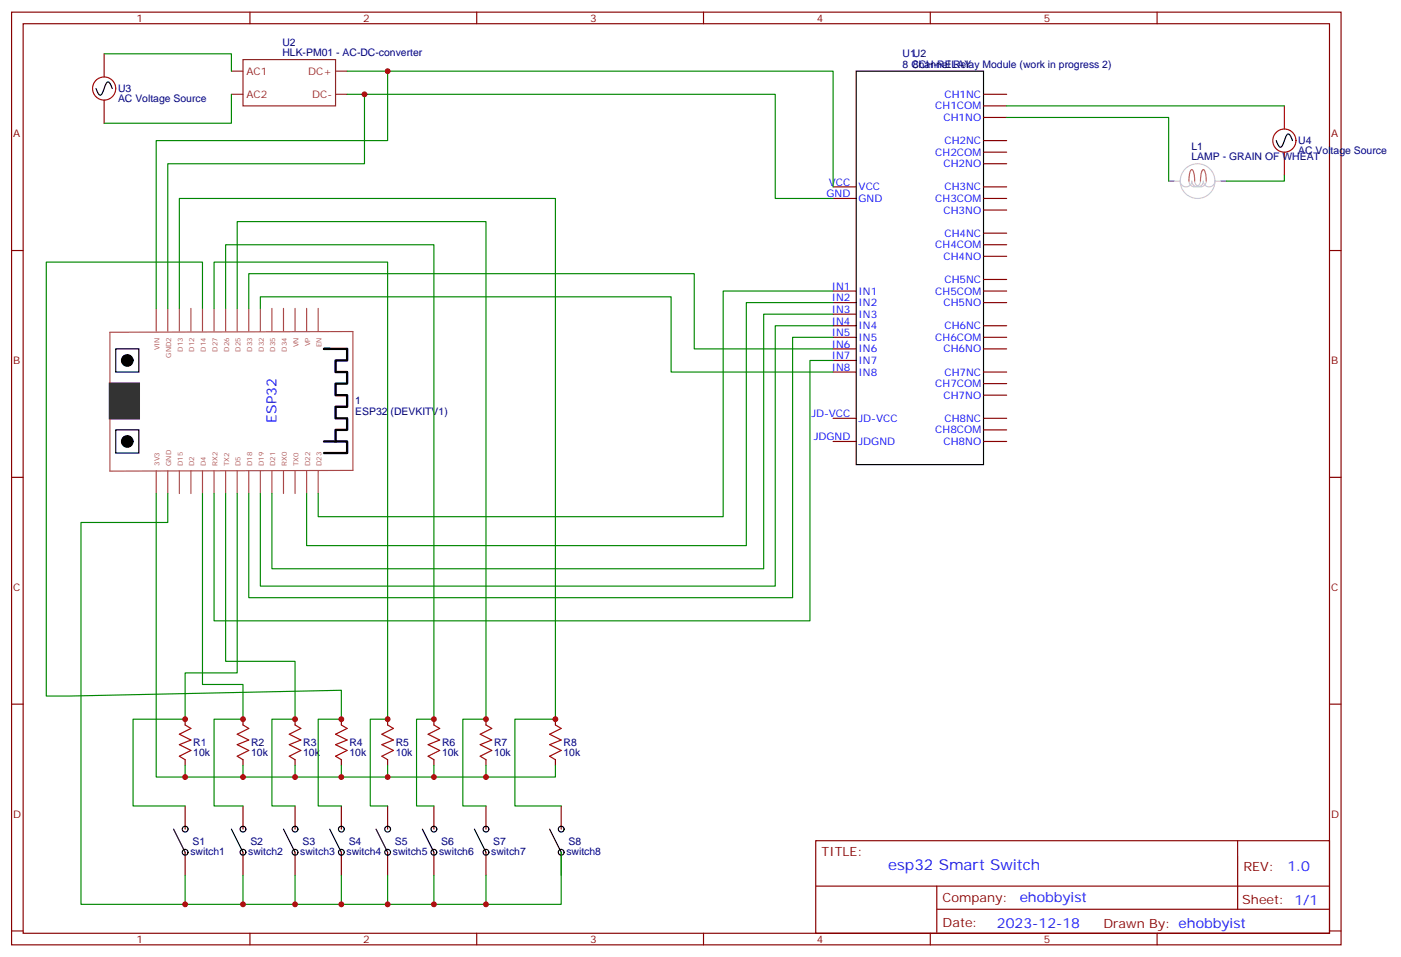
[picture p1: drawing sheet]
<svg xmlns="http://www.w3.org/2000/svg" width="427mm" height="292mm" viewBox="0 0 427 292" stroke-linecap="round" stroke-linejoin="round" font-family="sans-serif">
<g fill="none" stroke="#870000" stroke-width=".35">
<path d="M3.5 3.7h405.4v284.3h-405.4zM7.1 7.2h398.2v277.3h-398.2zM76.2 3.7v3.5M145.3 3.7v3.5M214.5 3.7v3.5M283.6 3.7v3.5M352.8 3.7v3.5M299.9 28.8h7M299.9 32.3h7M299.9 35.8h7M254 57h7.1M299.9 57h7"/>
<path d="M299.9 42.9h7M299.9 46.4h7M299.9 49.9h7M3.5 76.4h3.6M254 60.5h7.1M299.9 60.5h7M299.9 64h7M299.9 71.1h7M299.9 74.6h7M299.9 78.1h7M405.3 76.4h3.6M254 88.7h7.1"/>
<path d="M254 92.3h7.1M254 95.8h7.1M254 99.3h7.1M299.9 88.7h7M299.9 92.3h7M299.9 99.3h7M299.9 85.2h7M254 102.8h7.1M254 106.4h7.1M254 109.9h7.1M254 113.4h7.1M299.9 102.8h7"/>
<path d="M299.9 106.4h7M299.9 113.4h7M299.9 116.9h7M254 127.5h7.1M254 134.6h7.1M299.9 120.5h7M299.9 127.5h7M299.9 131.1h7M299.9 134.6h7M3.5 145.5h3.6M405.3 145.5h3.6M3.5 214.7h3.6"/>
<path d="M56.4 219.3v1.7M74.1 219.3v1.7M90 219.3v1.7M104.1 219.3v1.7M118.2 219.3v1.7M132.3 219.3v1.7M148.2 219.3v1.7M169.3 219.3v1.7M405.3 214.7h3.6M56.4 231.6v1.8M74.1 231.6v1.8M90 231.6v1.8"/>
<path d="M104.1 231.6v1.8M118.2 231.6v1.8M132.3 231.6v1.8M148.2 231.6v1.8M169.3 231.6v1.8M56.4 245.7v7.1M56.4 259.8v7.1M74.1 245.7v7.1M74.1 259.8v7.1M90 245.7v7.1M90 259.8v7.1M104.1 245.7v7.1"/>
<path d="M104.1 259.8v7.1M118.2 245.7v7.1M118.2 259.8v7.1M132.3 245.7v7.1M132.3 259.8v7.1M148.2 245.7v7.1M148.2 259.8v7.1M171.1 245.7v7.1M171.1 259.8v7.1M248.7 256.3h156.6v28.2h-156.6zM377.3 256.3v20.9M248.7 270.1h156.5"/>
<path d="M285.6 277.2h119.6M285.6 270.1v14.2M3.5 283.8h3.6M76.2 284.5v3.5M145.3 284.5v3.5M214.5 284.5v3.5M283.6 284.5v3.5M352.8 284.5v3.5M405.3 283.8h3.6"/>
</g>
<g fill="none" stroke="#a64a4a" stroke-width=".35">
<path d="M47.6 94v7M51.2 94v7M54.7 94v7M58.2 94v7M61.7 94v7M65.3 94v7M68.8 94v7M72.3 94v7M75.8 94v7M79.4 94v7M82.9 94v7M86.4 94v7"/>
<path d="M90 94v7M93.5 94v7M97 94v7M33.5 101.3l74.1-.2v42.3l-74.1 .2zM47.6 143.5v7M51.2 143.5v7M54.7 143.5v7M58.2 143.5v7M61.7 143.5v7M65.3 143.5v7M68.8 143.5v7M72.3 143.5v7"/>
<path d="M75.8 143.5v7M79.4 143.5v7M82.9 143.5v7M86.4 143.5v7M90 143.5v7M93.5 143.5v7M97 143.5v7"/>
</g>
<path d="M33.5 116.9h8.8v10.6h-8.8z" fill="#333" stroke="#333" stroke-width=".71"/>
<g fill="none" stroke="#000" stroke-width=".35">
<path d="M29.3 27a2.05 2.05 0 0 0 1.4 2l.5-.6 .9-2.3a1.07 1.07 0 0 1 1-1.1l1.1 2M261.1 21.7h38.8v119.9h-38.8zM389.1 42.9a2.05 2.05 0 0 0 1.4 2l.5-.6 .9-2.3a1.07 1.07 0 0 1 1-1.1l1.2 2M35.3 106.4h7v7h-7zM35.3 131.1h7v7h-7zM52.9 252.8l3.5 7M70.6 252.8l3.5 7M86.4 252.8l3.6 7M100.5 252.8l3.6 7M114.7 252.8l3.5 7M128.8 252.8l3.5 7M144.6 252.8l3.6 7"/>
<path d="M167.6 252.8l3.5 7"/>
<circle cx="56.4" cy="259.8" r=".88"/>
<circle cx="56.4" cy="252.8" r=".88"/>
<circle cx="74.1" cy="259.8" r=".88"/>
<circle cx="74.1" cy="252.8" r=".88"/>
<circle cx="90" cy="259.8" r=".88"/>
<circle cx="90" cy="252.8" r=".88"/>
<circle cx="104.1" cy="259.8" r=".88"/>
<circle cx="104.1" cy="252.8" r=".88"/>
<circle cx="118.2" cy="252.8" r=".88"/>
<circle cx="118.2" cy="259.8" r=".88"/>
<circle cx="132.3" cy="259.8" r=".88"/>
<circle cx="132.3" cy="252.8" r=".88"/>
<circle cx="148.2" cy="259.8" r=".88"/>
<circle cx="148.2" cy="252.8" r=".88"/>
<circle cx="171.1" cy="259.8" r=".88"/>
<circle cx="171.1" cy="252.8" r=".88"/>
</g>
<g fill="#000" stroke="#000" stroke-width=".35">
<circle cx="38.8" cy="109.9" r="1.76"/>
<circle cx="38.8" cy="134.6" r="1.76"/>
</g>
<path d="M100.5 106.4h-1.7h7v3.5h-3.5v3.5h3.5v3.5h-3.5v3.6h3.5v3.5h-3.5v3.5h3.5v3.6h-3.5v3.5h3.5v3.5h-7M98.8 134.6h3.5" fill="none" stroke="#000" stroke-width=".71"/>
<path d="M74.1 18.2h28.2v14.1h-28.2zM70.6 28.8h3.5M70.6 21.7h3.5M102.3 28.8h3.5M102.3 21.7h3.5" fill="none" stroke="#8c2424" stroke-width=".35"/>
<g fill="none" stroke="#c00" stroke-width=".35">
<path d="M31.7 16.4v7.1M31.7 30.5v7.1M391.6 32.3v7M391.6 46.4v7"/>
<circle cx="31.7" cy="27" r="3.5"/>
<circle cx="391.6" cy="42.9" r="3.5"/>
</g>
<g fill="none" stroke="#008700" stroke-width=".35">
<path d="M31.7 16.4h38.9v5.3M70.6 28.8v8.8h-38.9M105.8 21.7h12.4v21.2h-70.6v51.1M105.8 28.8h5.3v21.1h-59.9v44.1M111.1 28.8h125.3v31.7h17.6M118.2 21.7h135.8v35.3M306.9 35.8h49.4v19.4M306.9 32.3h84.7M391.6 53.4v1.8h-17.7M54.7 94v-33.5h114.6v158.8h-12.3v26.4h14.1M61.7 94v-14.1h-47.6v132.3l90-1.8v8.9h-7.1v26.4h7.1M65.3 94v-14.1h52.9v139.4h-5.3v26.4h5.3"/>
<path d="M68.8 94v-19.4h63.5v144.7h-5.3v26.4h5.3M72.3 94v-26.4h75.9v151.7h-7.1v26.4h7.1M75.8 94v-10.6h135.9v23h42.3M79.4 94v-3.5h125.2v22.9h49.4M254 88.7h-33.5v68.8h-123.5v-7M254 92.3h-26.5v74h-134v-15.8M254 95.8h-21.2v77.6h-149.9v-22.9M254 99.3h-17.6v79.4h-157v-28.2M254 102.8h-12.3v79.4h-165.9v-31.7M254 109.9h-7.1v79.4h-181.6v-38.8M47.6 150.5v86.4h121.7v-3.5M51.2 150.5v8.8h-26.5v116.4h146.4v-15.9"/>
<path d="M61.7 150.5v58.2h12.4v10.6h-8.8v26.4h8.8M68.8 150.5v51.1h21.2v17.7h-7.1v26.4h7.1M72.3 150.5v54.6h-15.9v14.2h-15.8v26.4h15.8M56.4 233.4v3.5M74.1 233.4v3.5M90 233.4v3.5M104.1 233.4v3.5M118.2 233.4v3.5M132.3 233.4v3.5M148.2 233.4v3.5M56.4 266.9v8.8M74.1 266.9v8.8"/>
<path d="M90 266.9v8.8M104.1 266.9v8.8M118.2 266.9v8.8M132.3 266.9v8.8M148.2 266.9v8.8"/>
</g>
<path d="M56.4 221l1.8 1.1-3.5 1.7 3.5 1.8-3.5 1.4 3.5 1.8-3.5 1.7 1.7 1.1M74.1 221l1.7 1.1-3.5 1.7 3.5 1.8-3.5 1.4 3.5 1.8-3.5 1.7 1.8 1.1M90 221l1.7 1.1-3.5 1.7 3.5 1.8-3.5 1.4 3.5 1.8-3.5 1.7 1.8 1.1M104.1 221l1.7 1.1-3.5 1.7 3.5 1.8-3.5 1.4 3.5 1.8-3.5 1.7 1.8 1.1M118.2 221l1.7 1.1-3.5 1.7 3.5 1.8-3.5 1.4 3.5 1.8-3.5 1.7 1.8 1.1M132.3 221l1.8 1.1-3.6 1.7 3.6 1.8-3.6 1.4 3.6 1.8-3.6 1.7 1.8 1.1M148.2 221l1.7 1.1-3.5 1.7 3.5 1.8-3.5 1.4 3.5 1.8-3.5 1.7 1.8 1.1M169.3 221l1.8 1.1-3.5 1.7 3.5 1.8-3.5 1.4 3.5 1.8-3.5 1.7 1.7 1.1" fill="none" stroke="#a10000" stroke-width=".35"/>
<path d="M356.3 55.2h1.8M372.2 55.2h1.7" fill="none" stroke="#666" stroke-width=".35"/>
<g fill="none" stroke="#ccc" stroke-width=".35">
<path d="M358.1 55.2h1.7a1.76 1.76 0 0 0 1.8 1.8 1.76 1.76 0 0 0 1.8-1.8 1.76 1.76 0 0 0 1.7 1.8 1.76 1.76 0 0 0 1.8-1.8 1.76 1.76 0 0 0 1.7 1.8 1.76 1.76 0 0 0 1.8-1.8M362.5 55.2a1.76 1.76 0 0 0 1.7 1.8 1.76 1.76 0 0 0 1.8-1.8M364.2 55.2a1.76 1.76 0 0 0 1.8 1.8 1.76 1.76 0 0 0 1.8-1.8M370.4 55.2h1.8"/>
<circle cx="365.1" cy="55.2" r="5.3"/>
</g>
<path d="M362.5 55.2l.3-2.7 .6-.8 .5 .8 .3 2.7M366 55.2l.3-2.7 .6-.8 .5 .8 .4 2.7" fill="none" stroke="#f90" stroke-width=".35"/>
<g fill="#c00">
<circle cx="118.2" cy="21.7" r=".88"/>
<circle cx="111.1" cy="28.8" r=".88"/>
<circle cx="148.2" cy="236.9" r=".88"/>
<circle cx="132.3" cy="236.9" r=".88"/>
<circle cx="118.2" cy="236.9" r=".88"/>
<circle cx="104.1" cy="236.9" r=".88"/>
<circle cx="90" cy="236.9" r=".88"/>
<circle cx="74.1" cy="236.9" r=".88"/>
<circle cx="56.4" cy="236.9" r=".88"/>
<circle cx="148.2" cy="275.7" r=".88"/>
<circle cx="132.3" cy="275.7" r=".88"/>
<circle cx="118.2" cy="275.7" r=".88"/>
<circle cx="104.1" cy="275.7" r=".88"/>
<circle cx="90" cy="275.7" r=".88"/>
<circle cx="74.1" cy="275.7" r=".88"/>
<circle cx="56.4" cy="275.7" r=".88"/>
<circle cx="56.4" cy="219.3" r=".88"/>
<circle cx="74.1" cy="219.3" r=".88"/>
<circle cx="90" cy="219.3" r=".88"/>
<circle cx="104.1" cy="219.3" r=".88"/>
<circle cx="118.2" cy="219.3" r=".88"/>
<circle cx="132.3" cy="219.3" r=".88"/>
<circle cx="169.3" cy="219.3" r=".88"/>
<circle cx="148.2" cy="219.3" r=".88"/>
</g>
<text font-size="4.6" fill="#00f" x="270.8" y="265.3">esp32 Smart Switch</text>
<g font-size="4.2" fill="#00f">
<text x="84.3" y="128.8" transform="rotate(-90 84.3 128.8)">ESP32</text>
<text x="392.5" y="265.6">1.0</text>
<text x="310.9" y="275.1">ehobbyist</text>
<text x="304" y="282.9">2023-12-18</text>
</g>
<g font-size="3.9" fill="#800">
<text x="250.5" y="260.9">TITLE:</text>
<text x="379.1" y="265.6">REV:</text>
<text x="287.4" y="275.1">Company:</text>
<text x="378.7" y="275.7">Sheet: 1/1</text>
<text x="287.4" y="282.8">Date:</text>
<text x="336.4" y="282.8">Drawn By: ehobbyist</text>
</g>
<g font-size="3.2" fill="#800">
<text x="41.6" y="6.7">1</text>
<text x="110.8" y="6.7">2</text>
<text x="179.9" y="6.7">3</text>
<text x="249.1" y="6.7">4</text>
<text x="318.2" y="6.7">5</text>
<text x="4.1" y="41.8">A</text>
<text x="405.9" y="41.8">A</text>
<text x="4.1" y="110.9">B</text>
<text x="405.9" y="110.9">B</text>
<text x="4.1" y="180.1">C</text>
<text x="405.9" y="180.1">C</text>
<text x="4.1" y="249.2">D</text>
<text x="405.9" y="249.2">D</text>
<text x="41.6" y="287.5">1</text>
<text x="110.8" y="287.5">2</text>
<text x="179.9" y="287.5">3</text>
<text x="249.1" y="287.5">4</text>
<text x="318.2" y="287.5">5</text>
</g>
<g font-size="3.2" fill="#000080">
<text x="86.1" y="17.1">HLK-PM01 - AC-DC-converter</text>
<text x="86.1" y="13.9">U2</text>
<text x="275.2" y="17.4">U1U2</text>
<text x="275.2" y="20.6">8 Channel Relay Module (work in progress 2)</text>
<text x="278.3" y="20.6">8CH-RELAY</text>
<text x="36" y="28">U3</text>
<text x="36" y="31.2">AC Voltage Source</text>
<text x="363.3" y="45.8">L1</text>
<text x="395.8" y="47.1">AC Voltage Source</text>
<text x="395.8" y="43.9">U4</text>
<text x="363.3" y="48.9">LAMP - GRAIN OF WHEAT</text>
<text x="108.3" y="123.3">1</text>
<text x="108.3" y="126.5">ESP32 (DEVKITV1)</text>
<text x="58.9" y="227.4">R1</text>
<text x="76.6" y="227.4">R2</text>
<text x="92.4" y="227.4">R3</text>
<text x="106.5" y="227.4">R4</text>
<text x="120.6" y="227.4">R5</text>
<text x="134.8" y="227.4">R6</text>
<text x="150.6" y="227.4">R7</text>
<text x="171.8" y="227.4">R8</text>
<text x="58.9" y="230.5">10k</text>
<text x="76.6" y="230.5">10k</text>
<text x="92.4" y="230.5">10k</text>
<text x="106.5" y="230.5">10k</text>
<text x="120.6" y="230.5">10k</text>
<text x="134.8" y="230.5">10k</text>
<text x="150.6" y="230.5">10k</text>
<text x="171.8" y="230.5">10k</text>
<text x="58.7" y="257.6">S1</text>
<text x="76.3" y="257.6">S2</text>
<text x="92.2" y="257.6">S3</text>
<text x="106.3" y="257.6">S4</text>
<text x="120.4" y="257.6">S5</text>
<text x="134.5" y="257.6">S6</text>
<text x="150.4" y="257.6">S7</text>
<text x="173.3" y="257.6">S8</text>
<text x="58" y="260.7">switch1</text>
<text x="75.7" y="260.7">switch2</text>
<text x="91.5" y="260.7">switch3</text>
<text x="105.7" y="260.7">switch4</text>
<text x="119.8" y="260.7">switch5</text>
<text x="133.9" y="260.7">switch6</text>
<text x="149.8" y="260.7">switch7</text>
<text x="172.7" y="260.7">switch8</text>
</g>
<g font-size="3.2" fill="#8d2323">
<text x="75.1" y="22.8">AC1</text>
<text x="94" y="22.8">DC+</text>
<text x="75.1" y="29.8">AC2</text>
<text x="95.1" y="29.8">DC-</text>
</g>
<g font-size="3.2" fill="#00f">
<text x="287.9" y="29.8">CH1NC</text>
<text x="285.2" y="33.3">CH1COM</text>
<text x="287.7" y="36.9">CH1NO</text>
<text x="285.2" y="47.4">CH2COM</text>
<text x="287.9" y="43.9">CH2NC</text>
<text x="287.7" y="51">CH2NO</text>
<text x="252.7" y="56.6">VCC</text>
<text x="261.8" y="58">VCC</text>
<text x="287.9" y="58">CH3NC</text>
<text x="252" y="60.1">GND</text>
<text x="261.8" y="61.6">GND</text>
<text x="285.2" y="61.6">CH3COM</text>
<text x="287.7" y="65.1">CH3NO</text>
<text x="285.2" y="75.7">CH4COM</text>
<text x="287.9" y="72.1">CH4NC</text>
<text x="287.7" y="79.2">CH4NO</text>
<text x="253.6" y="88.4">IN1</text>
<text x="261.8" y="89.8">IN1</text>
<text x="285.2" y="89.8">CH5COM</text>
<text x="287.9" y="86.3">CH5NC</text>
<text x="253.6" y="91.9">IN2</text>
<text x="253.6" y="95.4">IN3</text>
<text x="261.8" y="93.3">IN2</text>
<text x="287.7" y="93.3">CH5NO</text>
<text x="253.6" y="99">IN4</text>
<text x="261.8" y="96.8">IN3</text>
<text x="261.8" y="100.4">IN4</text>
<text x="287.9" y="100.4">CH6NC</text>
<text x="253.6" y="102.5">IN5</text>
<text x="253.6" y="106">IN6</text>
<text x="261.8" y="103.9">IN5</text>
<text x="261.8" y="107.4">IN6</text>
<text x="285.2" y="103.9">CH6COM</text>
<text x="287.7" y="107.4">CH6NO</text>
<text x="253.6" y="109.5">IN7</text>
<text x="253.6" y="113.1">IN8</text>
<text x="261.8" y="110.9">IN7</text>
<text x="261.8" y="114.5">IN8</text>
<text x="285.2" y="118">CH7COM</text>
<text x="287.9" y="114.5">CH7NC</text>
<text x="287.7" y="121.5">CH7NO</text>
<text x="247.4" y="127.2">JD-VCC</text>
<text x="261.8" y="128.6">JD-VCC</text>
<text x="287.9" y="128.6">CH8NC</text>
<text x="248.1" y="134.2">JDGND</text>
<text x="261.8" y="135.6">JDGND</text>
<text x="285.2" y="132.1">CH8COM</text>
<text x="287.7" y="135.6">CH8NO</text>
</g>
<g font-size="2.1" fill="#a54b4b">
<text x="48.7" y="106.8" transform="rotate(-90 48.7 106.8)">VIN</text>
<text x="55.7" y="107.2" transform="rotate(-90 55.7 107.2)">D13</text>
<text x="59.2" y="107.2" transform="rotate(-90 59.2 107.2)">D12</text>
<text x="62.8" y="107.2" transform="rotate(-90 62.8 107.2)">D14</text>
<text x="66.3" y="107.2" transform="rotate(-90 66.3 107.2)">D27</text>
<text x="69.8" y="107.2" transform="rotate(-90 69.8 107.2)">D26</text>
<text x="73.4" y="107.2" transform="rotate(-90 73.4 107.2)">D25</text>
<text x="76.9" y="107.2" transform="rotate(-90 76.9 107.2)">D33</text>
<text x="80.4" y="107.2" transform="rotate(-90 80.4 107.2)">D32</text>
<text x="83.9" y="107.2" transform="rotate(-90 83.9 107.2)">D35</text>
<text x="87.5" y="107.2" transform="rotate(-90 87.5 107.2)">D34</text>
<text x="91" y="105.9" transform="rotate(-90 91 105.9)">VN</text>
<text x="94.5" y="105.6" transform="rotate(-90 94.5 105.6)">VP</text>
<text x="98.1" y="105.8" transform="rotate(-90 98.1 105.8)">EN</text>
<text x="52.2" y="109.1" transform="rotate(-90 52.2 109.1)">GND2</text>
<text x="48.7" y="142" transform="rotate(-90 48.7 142)">3V3</text>
<text x="52.2" y="142" transform="rotate(-90 52.2 142)">GND</text>
<text x="55.7" y="142" transform="rotate(-90 55.7 142)">D15</text>
<text x="59.2" y="142" transform="rotate(-90 59.2 142)">D2</text>
<text x="62.8" y="142" transform="rotate(-90 62.8 142)">D4</text>
<text x="66.3" y="142" transform="rotate(-90 66.3 142)">RX2</text>
<text x="69.8" y="142" transform="rotate(-90 69.8 142)">TX2</text>
<text x="73.4" y="142" transform="rotate(-90 73.4 142)">D5</text>
<text x="76.9" y="142" transform="rotate(-90 76.9 142)">D18</text>
<text x="80.4" y="142" transform="rotate(-90 80.4 142)">D19</text>
<text x="83.9" y="142" transform="rotate(-90 83.9 142)">D21</text>
<text x="87.5" y="142" transform="rotate(-90 87.5 142)">RX0</text>
<text x="91" y="142" transform="rotate(-90 91 142)">TX0</text>
<text x="94.5" y="142" transform="rotate(-90 94.5 142)">D22</text>
<text x="98.1" y="142" transform="rotate(-90 98.1 142)">D23</text>
</g>
</svg>
